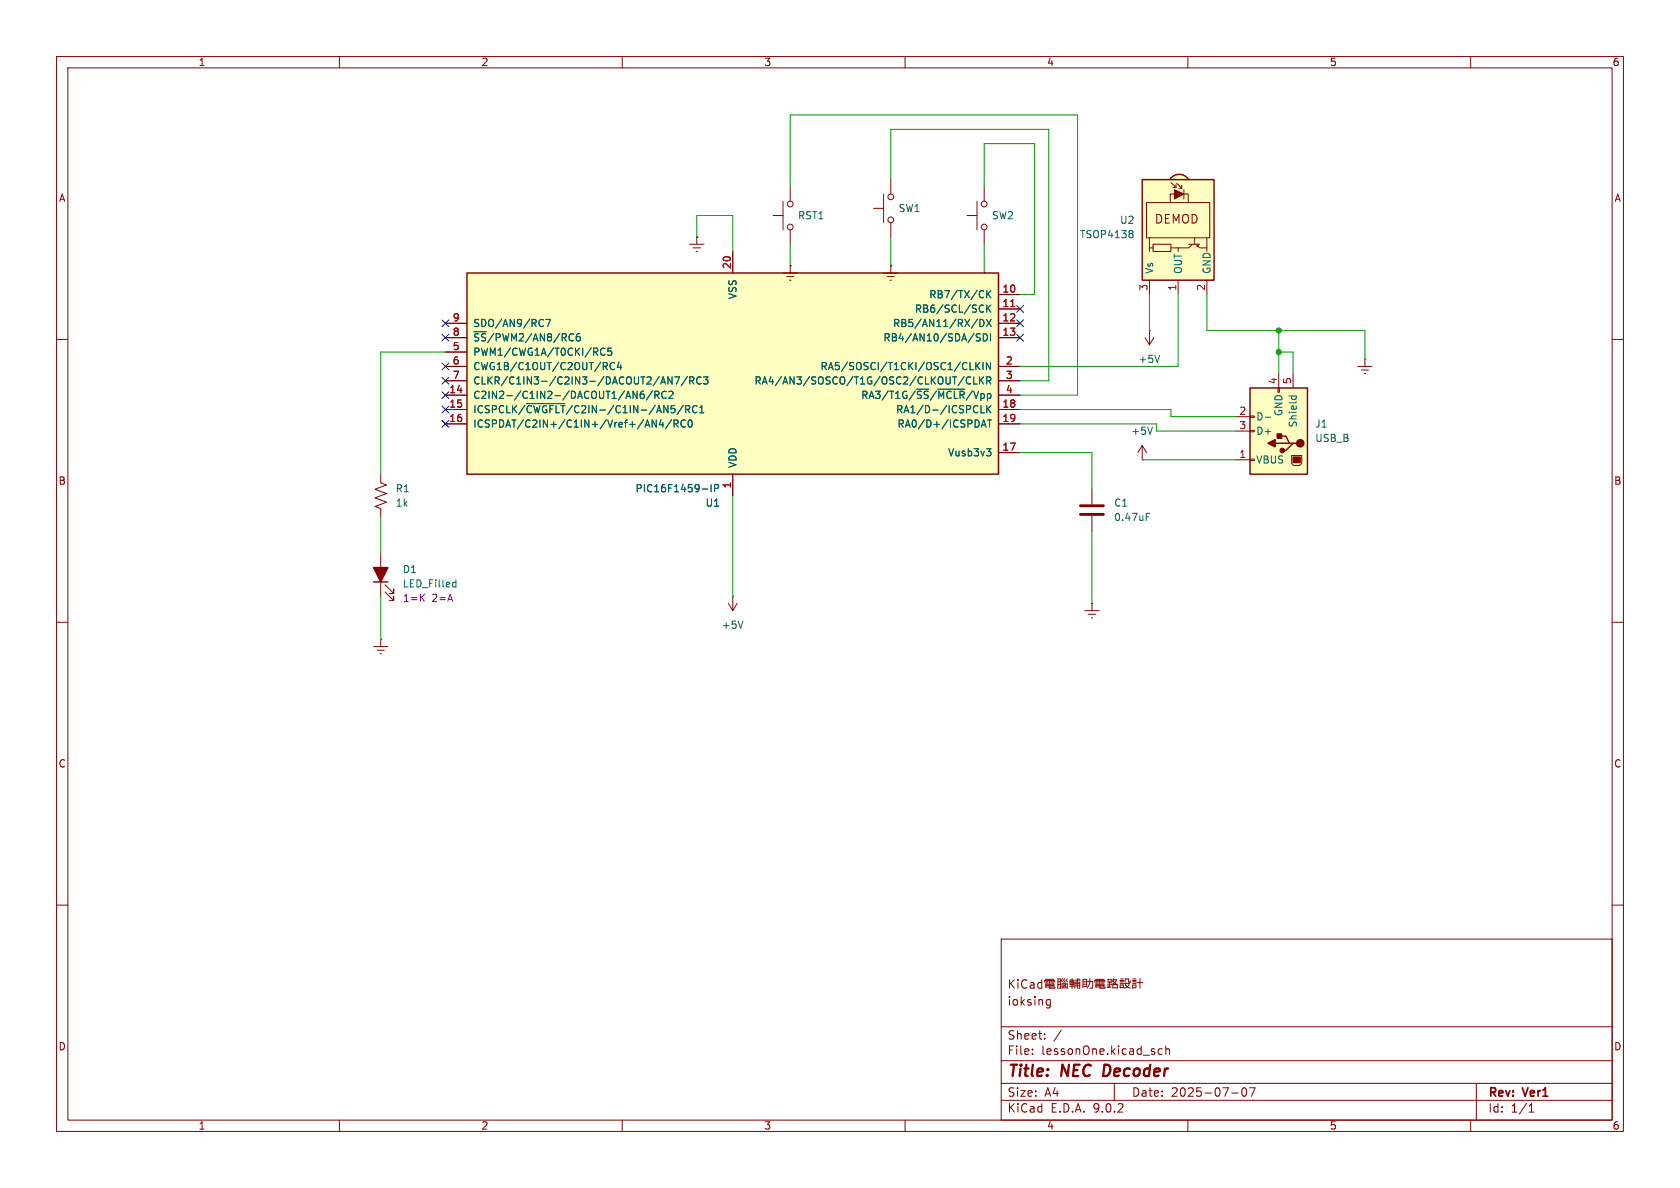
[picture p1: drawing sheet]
<svg xmlns="http://www.w3.org/2000/svg" width="297mm" height="210mm" viewBox="0 0 297 210" stroke-linecap="round" stroke-linejoin="round" font-family="sans-serif">
<g fill="none" stroke="#840000" stroke-width=".18">
<path d="M10 10h277v190h-277zM12 12h273v186h-273zM60 10v2M110 10v2M160 10v2M210 10v2M260 10v2M10 60h2M240 64.8h2.6M240.7 65.4h1.2M241.2 66h.2M241.3 63.5h.1"/>
<path d="M241.3 63.5v1.3M285 60h2M10 110h2M128.8 106.7l.7 1.3M129.5 105.4h.1M129.5 105.4v2.6M130.3 106.7l-.8 1.3M285 110h2M10 160h2M177 166h108v32h-108zM178.5 173.2v1.5M178.7 173.8l.6 .9"/>
<path d="M179.3 173.2l-.8 .9M180 173.2v.1M180 173.7v1M181.5 173.3a.6 .6 0 0 0-.7 0 .6 .6 0 0 0-.2 .8 .56 .56 0 0 0 .3 .5 .56 .56 0 0 0 .6 0M182.2 173.8h.5l.1 .9M182.8 174.1h-.5a.29 .29 0 0 0-.2 .3 .29 .29 0 0 0 .2 .3l.5-.1M184.2 173.8l-.5-.1-.2 .3v.4l.1 .2h.6M184.2 173.2v1.5M184.7 173.6v-.3h1.8v.3M184.8 173.1h1.5M184.8 173.8h.5M184.9 174.5h1.4v-.5h-1.4v.6"/>
<path d="M184.9 174.2h1.4M184.9 173.6h.4M185.1 177.6h.6M185.1 176.8h.6M185.5 173.1v.7M185.6 174v.7h.9v-.2M185.7 176.7v1.2l-.3 .3-.4-.1M185.7 173.8h.6M185.7 173.6h.5M187 174.7v-1.6h.5v1.6h-.3M187 173.6h.5M187 174.1h.5"/>
<path d="M187.7 174.6h1M187.7 174.7v-.8h1v.8M187.8 173l-.1 .3 .1 .3M188 174.1l.2 .1M188.1 173.7v.2M188.2 173l-.2 .3 .3 .3M188.2 174.2l.3 .2M188.5 173.3l.2 .3M188.5 174l-.6 .4M188.7 173.1l-.2 .2M189.1 174.3h.8M189.1 173.3h.8"/>
<path d="M189.2 173.8h.6M189.2 173.5h.6v.6h-.6zM189.5 173v1.7M190 174.7v-1.1h.9v1.1h-.2M190 173.9h.9M190 173.3h1M190 174.3h.9M190.5 173v1.7M190.7 173.1h.2M191.3 174.5l.8-.2v-1.2h-.6v1.4M191.5 173.6h.6M191.5 174h.6"/>
<path d="M192.2 173.5h1l-.1 1.2M192.7 174.7h.3M192.7 173l-.1 1-.4 .7M193.5 173.6v-.3h1.8v.3M193.7 173.1h1.5M193.7 173.8h.5M193.7 174.5h1.5v-.5h-1.5v.6M193.7 174.2h1.5M193.7 173.6h.5M194.4 173.1v.7M194.5 174v.7h.8l.1-.2M194.6 173.8h.6"/>
<path d="M194.6 173.6h.5M195.9 173.1h.6v.5h-.6zM195.9 173.9v.7M196.2 174h.3M196.2 173.6v.9M196.5 174.5l-.8 .1M196.7 174.7v-.6h.8v.6M196.7 174.6h.8M196.8 173.2h.6l-.2 .4-.7 .5M196.8 173.3l.1 .3 .4 .4 .3 .1M196.9 173l-.4 .6M198 173.3h.7"/>
<path d="M198 174.6h.6v-.5h-.6v.6M198 173.6h.6M198 173.8h.6M198.1 173.1h.5M198.7 173.8h1l-.5 .7-.5 .2M199 173.9v.3l.3 .3 .5 .2M199.8 173.4v.2h-.3v-.5h-.5l-.1 .5M200.2 173.3h.7M200.2 173.6h.6M200.2 174.6h.6M200.2 173.1h.6M200.2 173.8h.6"/>
<path d="M200.8 174.6v-.5h-.6v.6M201 173.7h1M201.5 173v1.7M285 160h2M60 198v2M110 198v2M160 198v2M177 194.5h108M177 191.5h108M177 187.5h108M177 181.5h108M182.5 186.3v.1"/>
<path d="M182.5 185.5v.1M184.7 183.6v.1M184.7 182.8v.1M187.6 182.1l-1.3 2M197 191.5v3M205.5 185.5l-.5-.1-.3 .3v.4l.2 .2h.6M206.1 185.5l.2-.1 .4 .1v.9M206.1 184.9v1.5M210 198v2M217.7 193.2h1.2M219.7 192.4l.2-.1a.81 .81 0 0 1 .6 .6 .81 .81 0 0 1-.3 .8l-.2 .1a.81 .81 0 0 1-.3-1.4zM220.9 192.3h1l-.7 1.5"/>
<path d="M260 198v2M261 191.5v6.5M270.3 196.6h.9M270.3 195.5l.4-.4v1.5"/>
</g>
<path d="M195.3 188.2l-.3 2h.5" fill="none" stroke="#840000" stroke-width=".4"/>
<path d="M131.4 109.8l-.5 1.3" fill="none" stroke="#006464" stroke-width=".18"/>
<path d="M207 31.4a1.97 1.97 0 0 1 3.1 .2l-1.6 1.2-1.6-1.2z" fill="#ffffc2" stroke="#ffffc2" stroke-width=".18"/>
<path d="M201.9 31.8h12.7v17.7h-12.7z" fill="#ffffc2"/>
<path d="M201.9 31.8h12.7v17.7h-12.7zM206.9 31.6a1.97 1.97 0 0 1 3.2 0M66 102.9h2.6" fill="none" stroke="#840000" stroke-width=".25"/>
<g fill="none" stroke="#840000" stroke-width=".18">
<path d="M136.7 38.1h1.7M138.4 35.6v5M139.7 33v2.6M154.4 36.8h1.8M156.2 34.3v5.1M157.5 31.8v2.5M157.5 39.4v2.5M170.9 38.1h1.8M172.7 35.6v5M174 33v2.6M202.7 35.8h11.2v6.2h-11.2zM206.9 35.8v-1.5h3.2v1.5"/>
<path d="M207 32.3l.9 .8M207.4 33.1h.5M207.9 32.6v.5M208 32.4l.9 .9M208.4 33.3h.5M208.9 32.8v.5M209.3 33.5v1.7M121.9 43.2h2.6M122.6 43.8h1.2M123.1 44.5h.2M123.2 41.9h.1M123.2 41.9v1.3"/>
<path d="M139.7 40.6v2.6M174 40.6v2.6M202.4 59.7l.8 1.3M203.2 58.4h.1M203.2 42v1.8M203.2 49.5v2.6M203.2 58.4v2.6M203.8 43.2h3.2v1.3h-3.2zM203.8 43.8h-.6v.7M204 59.7l-.8 1.3M207 43.8h1.3M208.3 49.5v2.6"/>
<path d="M210.2 43.2h1.9M210.8 43.2l-.6 .6h-1.9v.7M211.2 42v1.2M211.5 43.2l.6 .6h1.3v.7M211.8 43.3v.3h-.2M213.4 42v1.8M213.4 49.5v2.6M201.9 78.7l-.7 1.3M201.9 78.7l.8 1.3M201.9 78.7v2.6M67.3 83.8v1.5l1 .4-2 .8 2 .7-2 .8 2 .8-2 .7 1 .4v1.5M67.3 97.8v7.6"/>
<path d="M193 86.4v2.8M193 91.2v2.8M201.9 81.3h.1M66 114.3h2.6M66.7 114.9h1.2M67.2 115.6h.2M67.3 113h.1M67.3 113v1.3M68.1 104.6l1.5 1.6v-.8v.8h-.8M68.1 103.4l1.5 1.5v-.8v.8h-.8M191.8 108h2.5M192.4 108.6h1.3"/>
<path d="M192.9 109.2h.3M193 106.7h.1M193 106.7v1.3"/>
<circle cx="139.7" cy="36.1" r=".51"/>
<circle cx="157.5" cy="34.8" r=".51"/>
<circle cx="157.5" cy="38.9" r=".51"/>
<circle cx="174" cy="36.1" r=".51"/>
<circle cx="139.7" cy="40.1" r=".51"/>
<circle cx="174" cy="40.1" r=".51"/>
</g>
<path d="M207.6 33.5l1.7 .8-1.7 .9z" fill="#840000" stroke="#840000" stroke-width=".18"/>
<path d="M200.1 40.8l.2 .2-.2 .3 .2 .2v.3l-.2 .2M203.7 75.5l-.4 1.3M205 62.8l-.4 1.3M202.6 91.4h.5M202.6 90.7h.7M80.2 102.9l.4 .1M80.6 102.5v1.3M80.6 103.7l-.4 .1" fill="none" stroke="#006464" stroke-width=".18"/>
<path d="M191 89.4h4.1M191 90.9h4.1" fill="none" stroke="#840000" stroke-width=".51"/>
<path d="M66 100.3h2.6l-1.3 2.6z" fill="#840000" stroke="#840000" stroke-width=".25"/>
<path d="M74.5 105.6l.5 .7M75 105l-.7 .8" fill="none" stroke="#840084" stroke-width=".18"/>
<path d="M221 68.6h10.1v15.2h-10.1z" fill="#ffffc2"/>
<path d="M221 68.6h10.1v15.2h-10.1zM225.4 78.4h2.6M226.1 77.1h1.2l.7 1.3h.6M229.2 78.4h-.6l-1.3 1.2h-.6" fill="none" stroke="#840000" stroke-width=".25"/>
<g fill="none" stroke="#840000" stroke-width=".18">
<path d="M172.7 49.5h2.6M173.4 50.2h1.2M173.9 50.8h.2M174 48.3h.1M174 48.3v1.2M218.4 76.2h2.6M218.4 73.7h2.6M221 76.1h.7v.2h-.7zM221 73.5h.7v.3h-.7zM225.9 68.6h.3v.7h-.3zM226.1 66v2.6M228.6 66v2.6"/>
<path d="M218.4 81.3h2.6M221 81.2h.7v.2h-.7zM228.3 80.5h1.8v1.4l-.4 .4h-1l-.4-.4z"/>
</g>
<path d="M228.6 80.8h1.3v1h-1.3z" fill="#840000" stroke="#840000" stroke-width=".18"/>
<g fill="#840000" stroke="#840000" stroke-width=".25">
<path d="M225.8 76.7h.8v.8h-.8z"/>
<path d="M224.2 78.4l1.2-.7v1.3z"/>
<circle cx="229.9" cy="78.4" r=".63"/>
<circle cx="226.7" cy="79.6" r=".38"/>
</g>
<path d="M223.7 73.8h.9M227.9 70h1.3M228.4 70l-.1 .4M229.1 70l.1 .4" fill="none" stroke="#006464" stroke-width=".18"/>
<path d="M82.5 48.3h94v35.5h-94z" fill="#ffffc2"/>
<path d="M82.5 48.3h94v35.5h-94z" fill="none" stroke="#840000" stroke-width=".25"/>
<g fill="none" stroke="#840000" stroke-width=".18">
<path d="M78.7 59.7h3.8M78.7 57.2h3.8M123.2 41.9h.1M129.5 44.5v3.8M138.4 48.3h2.6M139.1 48.9h1.2M139.6 49.5h.2M139.7 47h.1M139.7 47v1.3M156.2 48.3h2.5M156.8 48.9h1.3M157.4 49.5h.2"/>
<path d="M157.5 47h.1M157.5 47v1.3M174 48.3h.1M176.5 59.7h3.8M176.5 57.2h3.8M176.5 54.6h3.8M176.5 52.1h3.8M78.7 74.9h3.8M78.7 72.4h3.8M78.7 69.9h3.8M78.7 67.3h3.8M78.7 64.8h3.8"/>
<path d="M78.7 62.2h3.8M176.5 74.9h3.8M176.5 72.4h3.8M176.5 69.9h3.8M176.5 67.3h3.8M176.5 64.8h3.8M129.5 83.8v3.8M176.5 80h3.8"/>
</g>
<g fill="none" stroke="#006464" stroke-width=".18">
<path d="M95.8 56.5l.3 .1M96.1 57.6l-.3 .1M96.5 56.5h.8l-.5 1.2M102.2 59h.3M102.4 59.5l.2 .2v.3l-.2 .3M172.8 56.4l-1.1 1.6M173.2 56.5a.64 .64 0 0 1 .8 .6 .64 .64 0 0 1-.8 .6zM173.3 59.1l-.5-.1-.2 .1v.4l.6 .2 .1 .3-.2 .3-.5-.1M173.7 53.9l.2 .1M173.8 59a.64 .64 0 0 1 .8 .6 .64 .64 0 0 1-.8 .7zM173.9 55.1l-.2 .1M174.4 56.5l.8 1.2"/>
<path d="M174.4 51.4v1.2M174.4 53.9v1.3M174.6 54.5l.6 .7M174.6 51.9l.6 .7M175.1 59v1.3M175.2 53.9l-.8 .7M175.2 51.4l-.8 .7M175.2 56.5l-.8 1.2M93 71.3h6.9M106.9 61.7a.6 .6 0 0 0-.8 .4 .6 .6 0 0 0 .6 .7l.2-.1M108.1 61.5h-.6l-.1 .6 .2-.1 .4 .1 .2 .2-.1 .4-.2 .1-.5-.1M108.6 64.2a.6 .6 0 0 0-.8 .4 .6 .6 0 0 0 .6 .7l.2-.1"/>
<path d="M109.4 64l-.3 .9h.8M109.7 64.5v.8M113.8 69.2h-.4a.86 .86 0 0 0 0 1.2l.4-.1 .1-.4-.2-.3-.4 .1-.1 .2M115.3 74.2l.7 1.3v-1.3M115.4 69.1l-1.1 1.6M115.8 69.8h.6l.1-.2-.1-.3-.6-.1v1.2M116.1 69.8l.4 .6M116.9 74.2l-.3 .9h.8M117.2 74.7v.8M117.8 69.3a.6 .6 0 0 0-.9 .4 .6 .6 0 0 0 .6 .7l.3-.1M118.3 69.3l.4-.1 .3 .3-.8 .9h.8M118.7 74.2l-1 1.6"/>
<path d="M118.8 66.6v1.3l-.7-1.3v1.3M119.2 74.9l.6-.1 .1-.1-.1-.3-.6-.2v1.3M119.3 66.6h.8l-.5 1.3M119.5 74.9l.4 .6M120.8 71.6l-1.1 1.7M121.2 74.4a.6 .6 0 0 0-.9 .4 .6 .6 0 0 0 .6 .7l.3-.1M121.2 72.4l.6-.1 .1-.2v-.3l-.7-.1v1.3M121.5 72.4l.4 .6M121.5 66.6l-1.1 1.6M121.8 74.4l.1-.2a.68 .68 0 0 1 .5 .7 .68 .68 0 0 1-.5 .6l-.1-.1-.2-.4zM121.9 67.3l.7-.1 .1-.2-.1-.3-.7-.1v1.3M122.3 67.3l.4 .6"/>
<path d="M123.2 71.8a.6 .6 0 0 0-.8 .4 .6 .6 0 0 0 .6 .8l.2-.2M123.7 73h.7M123.7 72.1l.4-.4v1.3M123.9 66.7a.6 .6 0 0 0-.8 .5 .6 .6 0 0 0 .6 .7l.2-.1M124.4 66.6h.8l-.5 .5 .4 .1v.6l-.2 .1-.5-.1M165.8 68.8h4.8M170.5 66.6l-1.1 1.6M171.5 64.1v1.2h.6M171.6 66.7a.6 .6 0 0 0-.8 .5 .6 .6 0 0 0 .6 .7l.2-.1M172.1 66.6v1.3h.7M172.5 64.1v1.2M172.6 71.7l.3 .1"/>
<path d="M172.7 64.6l.5 .7M172.9 72.8l-.3 .2M173.2 66.6v1.3M173.2 64.1l-.7 .7M173.4 67.2l.5 .7M173.4 71.7v1.3h.6M173.5 75.5l.4-1.3 .4 1.3M173.6 75.1h.6M173.8 64.1v1.2M173.9 66.6l-.7 .7M174.4 79.3h.8l-.5 .5M174.4 67.3l.7-.1 .1-.2-.1-.3-.7-.1v1.3"/>
<path d="M174.4 71.7v1.3M174.6 74.2h.7M174.6 72.2l.6 .8M174.7 67.3l.5 .6M174.9 79.8l.3 .2v.3l-.3 .3M174.9 74.2v1.3M175.1 64.1v1.2l-.7-1.2v1.2M175.2 71.7l-.8 .7M124.1 86.5h1M125.7 85.7v1.2M126.3 86.3h.6l.1-.2v-.3l-.7-.1v1.2"/>
</g>
<path d="M178.7 54.2h.7" fill="none" stroke="#a90000" stroke-width=".18"/>
<g fill="none" stroke="#009600" stroke-width=".18">
<path d="M139.7 33v-12.7h50.8v49.6h-10.2M157.5 31.8v-8.9h27.9v44.4h-5.1M174 33v-7.6h8.9v26.7h-2.6M123.2 41.9v-3.8h6.3v6.4M139.7 43.2v3.8M157.5 41.9v5.1M174 43.2v5.1M203.2 52.1v6.3M208.3 52.1v12.7h-28M213.4 52.1v6.3h27.9v5.1M226.1 58.4v7.6M78.7 62.2h-11.4v21.6"/>
<path d="M180.3 74.9h24.2v1.3h13.9M180.3 72.4h26.7v1.3h11.4M226.1 62.2h2.5v3.8M67.3 91.4v6.4M129.5 87.6v17.8M180.3 80h12.7v6.4M193 94v12.7M201.9 81.3h16.5M67.3 105.4v7.6"/>
</g>
<g fill="none" stroke="#000084" stroke-width=".18">
<path d="M78.1 59.1l1.2 1.2M78.1 56.5l1.2 1.3M79.3 59.1l-1.2 1.2M79.3 56.5l-1.2 1.3M179.7 56.5l1.2 1.3M179.7 59.1l1.2 1.2M179.7 54l1.2 1.2M180.9 56.5l-1.2 1.3M180.9 59.1l-1.2 1.2M180.9 54l-1.2 1.2M78.1 64.2l1.2 1.2M78.1 74.3l1.2 1.2"/>
<path d="M78.1 71.8l1.2 1.2M78.1 69.2l1.2 1.3M78.1 66.7l1.2 1.2M79.3 64.2l-1.2 1.2M79.3 74.3l-1.2 1.2M79.3 71.8l-1.2 1.2M79.3 69.2l-1.2 1.3M79.3 66.7l-1.2 1.2"/>
</g>
<g fill="#009600" stroke="#009600" stroke-width=".18">
<circle cx="226.1" cy="58.4" r=".46"/>
<circle cx="226.1" cy="62.2" r=".46"/>
</g>
<g font-size="2.8" fill="#840000">
<text x="178" y="190.9">Title:</text>
<text x="187.7" y="190.9">NEC</text>
<text x="195.9" y="190.9">Decoder</text>
</g>
<g font-size="2.1" fill="#840000">
<text x="204.1" y="39.7">DEMOD</text>
<text x="178" y="178">ioksing</text>
<text x="178" y="184">Sheet:</text>
<text x="178" y="186.7">File:</text>
<text x="184.1" y="186.7">lessonOne.kicad_sch</text>
<text x="178" y="196.9">KiCad</text>
<text x="178" y="194.1">Size:</text>
<text x="184.7" y="194.1">A4</text>
<text x="185.7" y="196.9">E.D.A.</text>
<text x="193.3" y="196.9">9.0.2</text>
<text x="200" y="194.1">Date:</text>
<text x="207" y="194.1">2025-07-07</text>
<text x="263" y="194.3">Rev:</text>
<text x="263" y="196.9">Id:</text>
<text x="267.1" y="196.9">1/1</text>
<text x="269.4" y="194.3">Ver1</text>
</g>
<g font-size="1.8" fill="#840000">
<text x="35" y="11.9">1</text>
<text x="85" y="11.9">2</text>
<text x="135" y="11.9">3</text>
<text x="185" y="11.9">4</text>
<text x="235" y="11.9">5</text>
<text x="285" y="11.9">6</text>
<text x="10.3" y="35.9">A</text>
<text x="285.3" y="35.9">A</text>
<text x="10.3" y="85.9">B</text>
<text x="285.3" y="85.9">B</text>
<text x="10.3" y="135.9">C</text>
<text x="285.3" y="135.9">C</text>
<text x="10.3" y="185.9">D</text>
<text x="285.3" y="185.9">D</text>
<text x="35" y="199.9">1</text>
<text x="85" y="199.9">2</text>
<text x="135" y="199.9">3</text>
<text x="185" y="199.9">4</text>
<text x="235" y="199.9">5</text>
<text x="285" y="199.9">6</text>
</g>
<g font-size="1.8" fill="#006464">
<text x="141" y="39">RST1</text>
<text x="158.8" y="37.7">SW1</text>
<text x="175.3" y="39">SW2</text>
<text x="197.9" y="39.8">U2</text>
<text x="190.8" y="42.3">TSOP4138</text>
<text x="130.4" y="53" transform="rotate(-90 130.4 53)">VSS</text>
<text x="164.2" y="52.9">RB7/TX/CK</text>
<text x="204.1" y="48.5" transform="rotate(-90 204.1 48.5)">Vs</text>
<text x="209.1" y="48.5" transform="rotate(-90 209.1 48.5)">OUT</text>
<text x="214.2" y="48.5" transform="rotate(-90 214.2 48.5)">GND</text>
<text x="83.6" y="58">SDO/AN9/RC7</text>
<text x="157.8" y="58">RB5/AN11/RX/DX</text>
<text x="161.6" y="55.5">RB6/SCL/SCK</text>
<text x="83.6" y="65.6">CWG1B/C1OUT/C2OUT/RC4</text>
<text x="83.6" y="63.1">PWM1/CWG1A/T0CKI/RC5</text>
<text x="83.6" y="60.6">~{SS}/PWM2/AN8/RC6</text>
<text x="145" y="65.6">RA5/SOSCI/T1CKI/OSC1/CLKIN</text>
<text x="156.1" y="60.6">RB4/AN10/SDA/SDI</text>
<text x="201.2" y="64.4">+5V</text>
<text x="83.6" y="70.7">C2IN2-/C1IN2-/DACOUT1/AN6/RC2</text>
<text x="83.6" y="68.2">CLKR/C1IN3-/C2IN3-/DACOUT2/AN7/RC3</text>
<text x="133.3" y="68.2">RA4/AN3/SOSCO/T1G/OSC2/CLKOUT/CLKR</text>
<text x="152.1" y="70.7">RA3/T1G/~{SS}/~{MCLR}/Vpp</text>
<text x="83.6" y="75.8">ICSPDAT/C2IN+/C1IN+/Vref+/AN4/RC0</text>
<text x="83.6" y="73.3">ICSPCLK/~{CWGFLT}/C2IN-/C1IN-/AN5/RC1</text>
<text x="158.3" y="73.3">RA1/D-/ICSPCLK</text>
<text x="158.6" y="75.8">RA0/D+/ICSPDAT</text>
<text x="199.9" y="77.1">+5V</text>
<text x="222" y="77.1">D+</text>
<text x="222" y="74.5">D-</text>
<text x="226.9" y="73.7" transform="rotate(-90 226.9 73.7)">GND</text>
<text x="229.5" y="75.7" transform="rotate(-90 229.5 75.7)">Shield</text>
<text x="232.4" y="75.8">J1</text>
<text x="130.4" y="82.8" transform="rotate(-90 130.4 82.8)">VDD</text>
<text x="167.5" y="80.9">Vusb3v3</text>
<text x="222" y="82.1">VBUS</text>
<text x="232.4" y="78.3">USB_B</text>
<text x="69.9" y="87.2">R1</text>
<text x="69.9" y="89.8">1k</text>
<text x="112.2" y="87.2">PIC16F1459-IP</text>
<text x="124.6" y="89.8">U1</text>
<text x="196.9" y="89.8">C1</text>
<text x="196.9" y="92.3">0.47uF</text>
<text x="71.1" y="101.5">D1</text>
<text x="71.1" y="104.1">LED_Filled</text>
<text x="127.5" y="111.4">+5V</text>
</g>
<g font-size="1.8" fill="#a90000">
<text x="129.3" y="47.7" transform="rotate(-90 129.3 47.7)">20</text>
<text x="177.1" y="51.8">10</text>
<text x="202.9" y="51.5" transform="rotate(-90 202.9 51.5)">3</text>
<text x="208" y="51.5" transform="rotate(-90 208 51.5)">1</text>
<text x="213.1" y="51.5" transform="rotate(-90 213.1 51.5)">2</text>
<text x="79.9" y="59.4">8</text>
<text x="79.9" y="56.9">9</text>
<text x="177.1" y="59.4">13</text>
<text x="177.1" y="56.9">12</text>
<text x="177.1" y="54.4">11</text>
<text x="79.9" y="64.5">6</text>
<text x="79.9" y="62">5</text>
<text x="177.7" y="64.5">2</text>
<text x="79.3" y="69.6">14</text>
<text x="79.9" y="67.1">7</text>
<text x="177.7" y="69.6">4</text>
<text x="177.7" y="67.1">3</text>
<text x="225.8" y="68" transform="rotate(-90 225.8 68)">4</text>
<text x="228.3" y="68" transform="rotate(-90 228.3 68)">5</text>
<text x="79.3" y="74.7">16</text>
<text x="79.3" y="72.1">15</text>
<text x="177.1" y="74.7">19</text>
<text x="177.1" y="72.1">18</text>
<text x="219" y="75.9">3</text>
<text x="219" y="73.4">2</text>
<text x="177.1" y="79.8">17</text>
<text x="219" y="81">1</text>
<text x="129.3" y="86.4" transform="rotate(-90 129.3 86.4)">1</text>
</g>
<g font-size="1.8" fill="#840084">
<text x="71.1" y="106.6">1=K</text>
<text x="76.4" y="106.6">2=A</text>
</g>
</svg>
